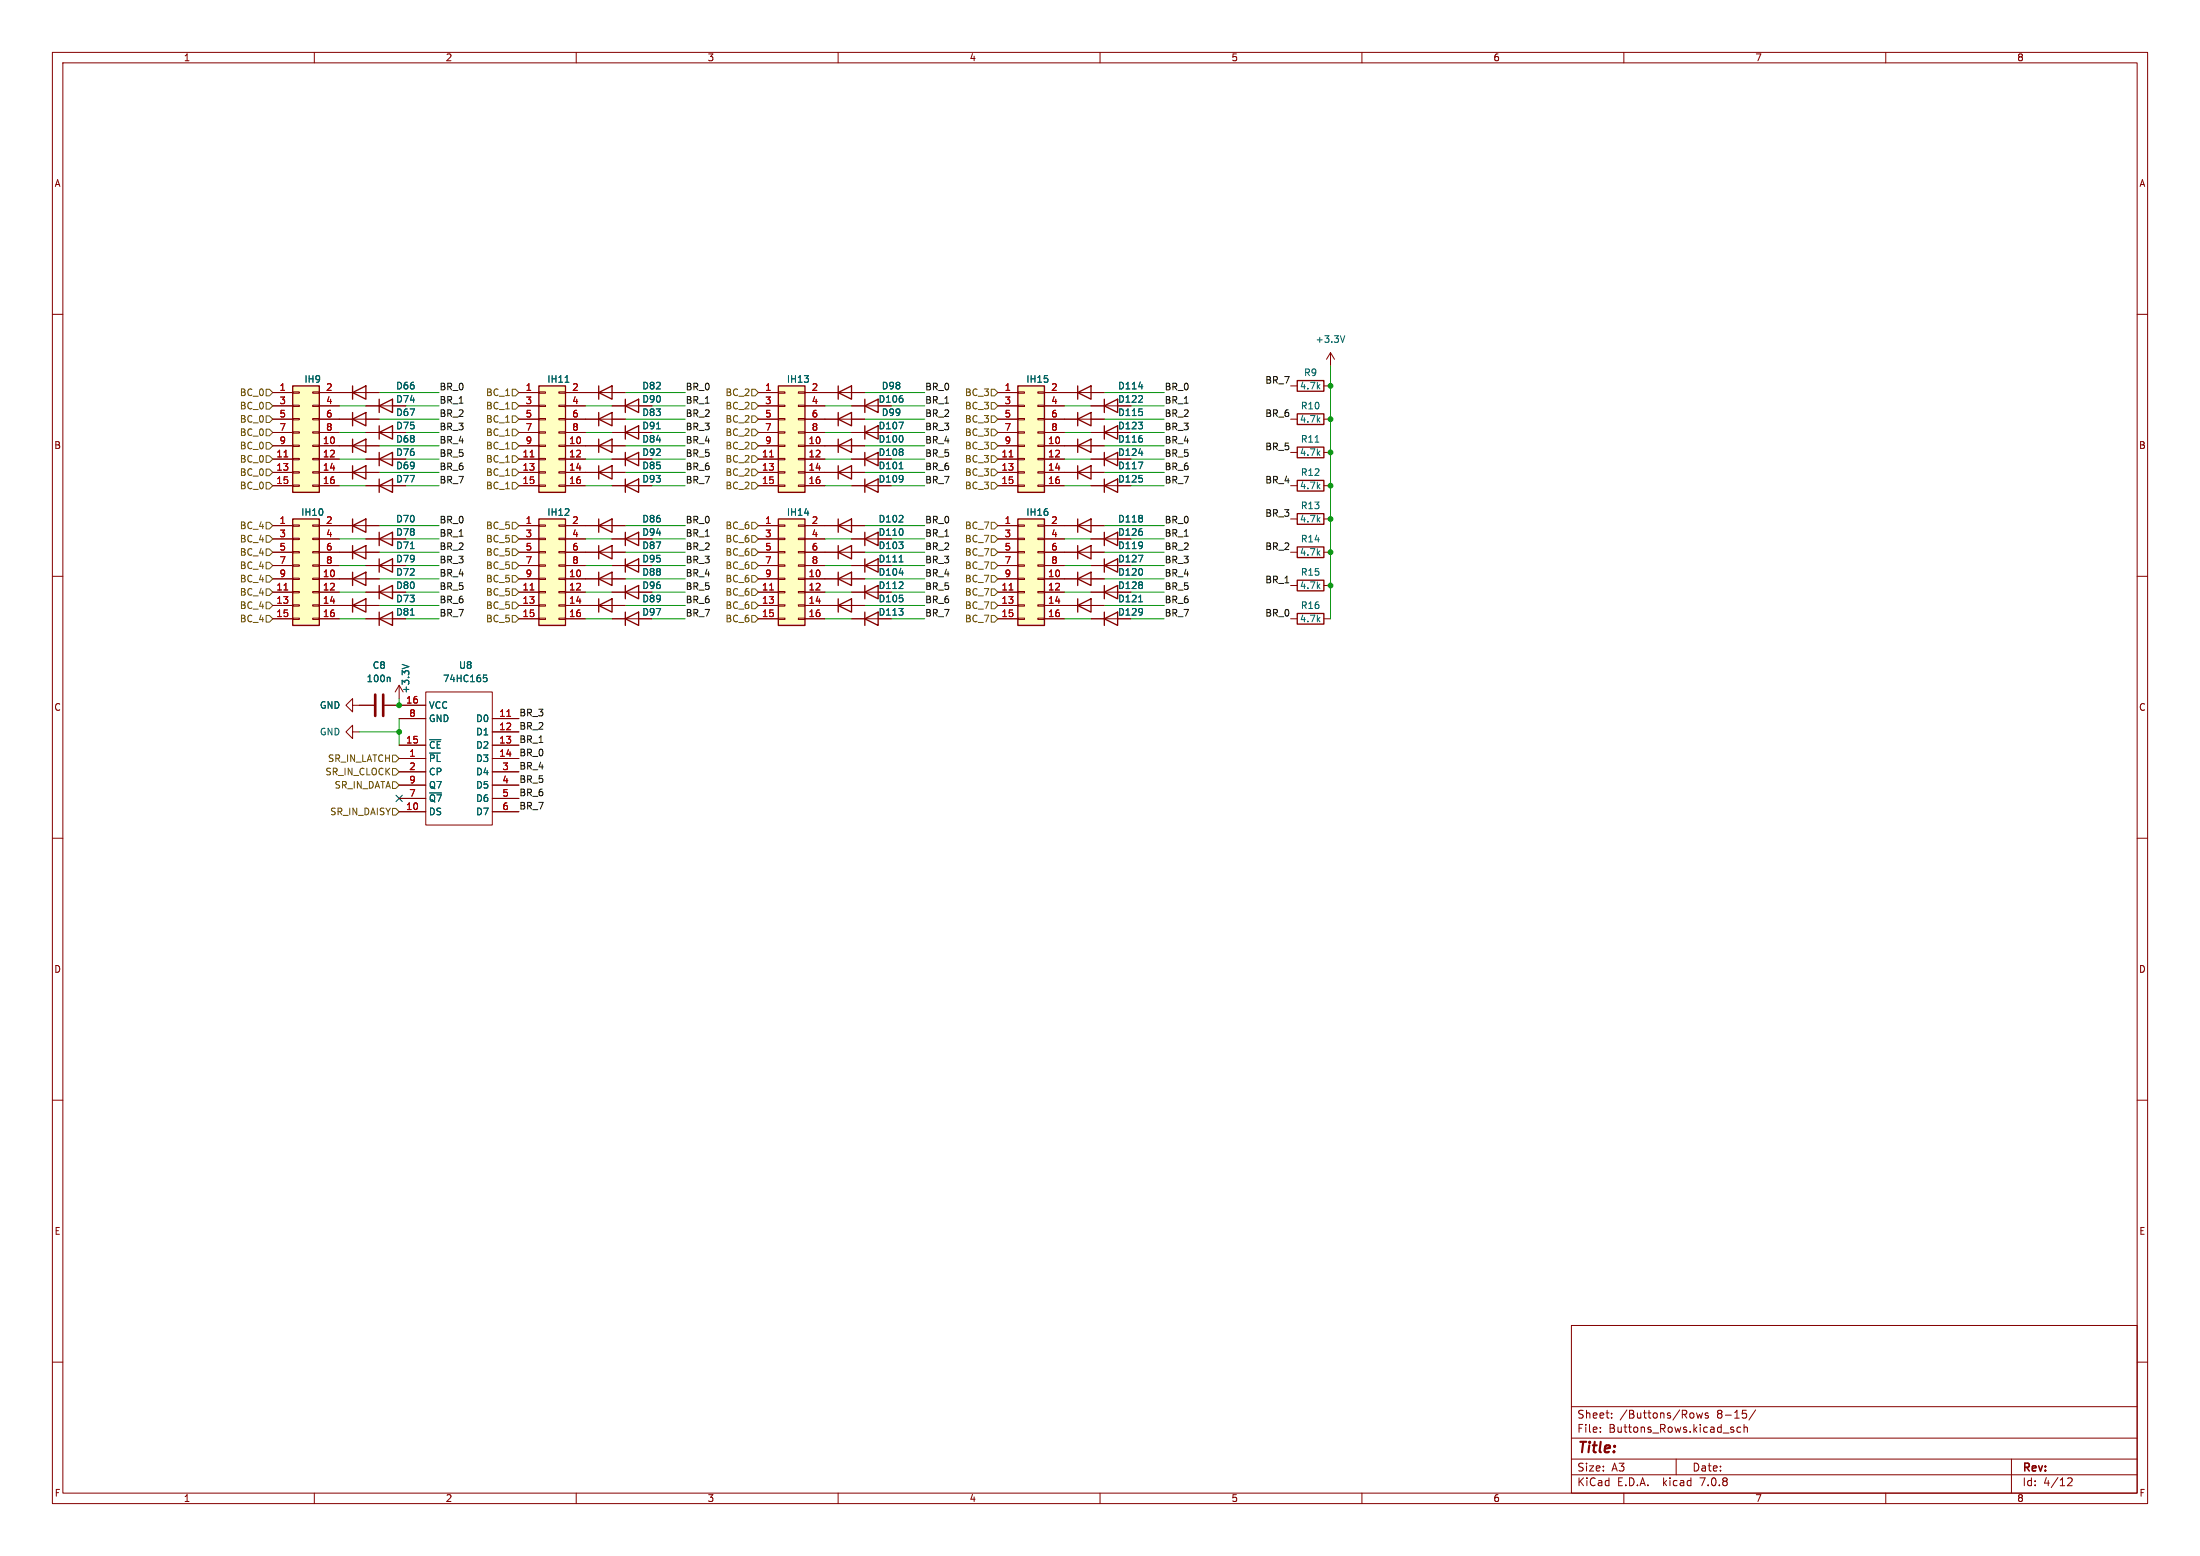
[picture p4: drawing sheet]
<svg xmlns="http://www.w3.org/2000/svg" width="420mm" height="297mm" viewBox="0 0 420 297" stroke-linecap="round" stroke-linejoin="round" font-family="sans-serif">
<g fill="none" stroke="#840000" stroke-width=".19">
<path d="M10 10h400v277h-400zM12 12h396v273h-396zM60 10v2M110 10v2M160 10v2M210 10v2M260 10v2M310 10v2M360 10v2M10 60h2M408 60h2M52.1 77.5h3.8"/>
<path d="M52.1 74.9h3.8M55.9 79.9h1.2v.2h-1.2zM55.9 77.3h1.2v.3h-1.2zM55.9 74.8h1.2v.3h-1.2zM59.7 79.9h1.3v.2h-1.3zM59.7 77.3h1.3v.3h-1.3zM59.7 74.8h1.3v.3h-1.3zM61 77.5h3.8M61 74.9h11.4M69.8 77.5h7.7M99.1 77.5h3.8M99.1 74.9h3.8"/>
<path d="M102.9 79.9h1.2v.2h-1.2zM102.9 77.3h1.2v.3h-1.2zM102.9 74.8h1.2v.3h-1.2zM106.7 79.9h1.2v.2h-1.2zM106.7 77.3h1.2v.3h-1.2zM106.7 74.8h1.2v.3h-1.2zM107.9 77.5h3.9M107.9 74.9h11.5M116.8 77.5h7.7M144.8 77.5h3.8M144.8 74.9h3.8M148.6 79.9h1.3v.2h-1.3z"/>
<path d="M148.6 77.3h1.3v.3h-1.3zM148.6 74.8h1.3v.3h-1.3zM152.4 79.9h1.3v.2h-1.3zM152.4 77.3h1.3v.3h-1.3zM152.4 74.8h1.3v.3h-1.3zM153.7 77.5h3.8M153.7 74.9h11.4M162.6 77.5h5M190.5 77.5h3.8M190.5 74.9h3.8M194.3 79.9h1.3v.2h-1.3zM194.3 77.3h1.3v.3h-1.3z"/>
<path d="M194.3 74.8h1.3v.3h-1.3zM198.1 79.9h1.3v.2h-1.3zM198.1 77.3h1.3v.3h-1.3zM198.1 74.8h1.3v.3h-1.3zM199.4 77.5h3.8M199.4 74.9h11.4M208.3 77.5h5.1M246.4 73.7h1.2M252.7 73.7h1.3M254 67.3l-.8 1.3M254 67.3v2.6M254 67.3l.8 1.3"/>
<path d="M52.1 85.1h3.8M52.1 90.2h3.8M52.1 87.6h3.8M52.1 82.6h3.8M52.1 80h3.8M52.1 92.7h3.8M55.9 92.6h1.2v.2h-1.2zM55.9 90h1.2v.3h-1.2zM55.9 87.5h1.2v.3h-1.2zM55.9 85h1.2v.2h-1.2zM55.9 82.4h1.2v.3h-1.2zM59.7 92.6h1.3v.2h-1.3z"/>
<path d="M59.7 90h1.3v.3h-1.3zM59.7 87.5h1.3v.3h-1.3zM59.7 85h1.3v.2h-1.3zM59.7 82.4h1.3v.3h-1.3zM61 85.1h11.4M61 90.2h11.4M61 87.6h3.8M61 82.6h3.8M61 80h11.4M61 92.7h3.8M69.8 87.6h7.7M69.8 82.6h7.7"/>
<path d="M69.8 92.7h7.7M99.1 85.1h3.8M99.1 90.2h3.8M99.1 87.6h3.8M99.1 82.6h3.8M99.1 80h3.8M99.1 92.7h3.8M102.9 92.6h1.2v.2h-1.2zM102.9 90h1.2v.3h-1.2zM102.9 87.5h1.2v.3h-1.2zM102.9 85h1.2v.2h-1.2zM102.9 82.4h1.2v.3h-1.2z"/>
<path d="M106.7 92.6h1.2v.2h-1.2zM106.7 90h1.2v.3h-1.2zM106.7 87.5h1.2v.3h-1.2zM106.7 85h1.2v.2h-1.2zM106.7 82.4h1.2v.3h-1.2zM107.9 85.1h11.5M107.9 90.2h11.5M107.9 87.6h3.9M107.9 82.6h3.9M107.9 80h11.5M107.9 92.7h3.9M116.8 87.6h7.7"/>
<path d="M116.8 82.6h7.7M116.8 92.7h7.7M144.8 85.1h3.8M144.8 90.2h3.8M144.8 87.6h3.8M144.8 82.6h3.8M144.8 80h3.8M144.8 92.7h3.8M148.6 92.6h1.3v.2h-1.3zM148.6 90h1.3v.3h-1.3zM148.6 87.5h1.3v.3h-1.3zM148.6 85h1.3v.2h-1.3z"/>
<path d="M148.6 82.4h1.3v.3h-1.3zM152.4 92.6h1.3v.2h-1.3zM152.4 90h1.3v.3h-1.3zM152.4 87.5h1.3v.3h-1.3zM152.4 85h1.3v.2h-1.3zM152.4 82.4h1.3v.3h-1.3zM153.7 85.1h11.4M153.7 90.2h11.4M153.7 87.6h3.8M153.7 82.6h3.8M153.7 80h11.4M153.7 92.7h3.8"/>
<path d="M162.6 87.6h5M162.6 82.6h5M162.6 92.7h5M190.5 85.1h3.8M190.5 90.2h3.8M190.5 87.6h3.8M190.5 82.6h3.8M190.5 80h3.8M190.5 92.7h3.8M194.3 92.6h1.3v.2h-1.3zM194.3 90h1.3v.3h-1.3zM194.3 87.5h1.3v.3h-1.3z"/>
<path d="M194.3 85h1.3v.2h-1.3zM194.3 82.4h1.3v.3h-1.3zM198.1 92.6h1.3v.2h-1.3zM198.1 90h1.3v.3h-1.3zM198.1 87.5h1.3v.3h-1.3zM198.1 85h1.3v.2h-1.3zM198.1 82.4h1.3v.3h-1.3zM199.4 85.1h11.4M199.4 90.2h11.4M199.4 87.6h3.8M199.4 82.6h3.8M199.4 80h11.4"/>
<path d="M199.4 92.7h3.8M208.3 87.6h5.1M208.3 82.6h5.1M208.3 92.7h5.1M246.4 80h1.2M246.4 92.7h1.2M246.4 99.1h1.2M246.4 86.4h1.2M252.7 80h1.3M252.7 92.7h1.3M252.7 99.1h1.3M252.7 86.4h1.3"/>
<path d="M10 110h2M52.1 115.6h3.8M52.1 118.1h3.8M52.1 100.3h3.8M52.1 110.5h3.8M52.1 113h3.8M52.1 102.9h3.8M52.1 105.4h3.8M52.1 108h3.8M55.9 118h1.2v.2h-1.2zM55.9 115.4h1.2v.3h-1.2zM55.9 112.9h1.2v.3h-1.2z"/>
<path d="M55.9 110.4h1.2v.2h-1.2zM55.9 107.8h1.2v.3h-1.2zM55.9 105.3h1.2v.2h-1.2zM55.9 102.7h1.2v.3h-1.2zM55.9 100.2h1.2v.3h-1.2zM59.7 118h1.3v.2h-1.3zM59.7 115.4h1.3v.3h-1.3zM59.7 112.9h1.3v.3h-1.3zM59.7 110.4h1.3v.2h-1.3zM59.7 107.8h1.3v.3h-1.3zM59.7 105.3h1.3v.2h-1.3zM59.7 102.7h1.3v.3h-1.3z"/>
<path d="M59.7 100.2h1.3v.3h-1.3zM61 115.6h11.4M61 118.1h3.8M61 100.3h11.4M61 110.5h11.4M61 113h3.8M61 102.9h3.8M61 105.4h11.4M61 108h3.8M69.8 118.1h7.7M69.8 113h7.7M69.8 102.9h7.7"/>
<path d="M69.8 108h7.7M99.1 115.6h3.8M99.1 118.1h3.8M99.1 100.3h3.8M99.1 110.5h3.8M99.1 113h3.8M99.1 102.9h3.8M99.1 105.4h3.8M99.1 108h3.8M102.9 118h1.2v.2h-1.2zM102.9 115.4h1.2v.3h-1.2zM102.9 112.9h1.2v.3h-1.2z"/>
<path d="M102.9 110.4h1.2v.2h-1.2zM102.9 107.8h1.2v.3h-1.2zM102.9 105.3h1.2v.2h-1.2zM102.9 102.7h1.2v.3h-1.2zM102.9 100.2h1.2v.3h-1.2zM106.7 118h1.2v.2h-1.2zM106.7 115.4h1.2v.3h-1.2zM106.7 112.9h1.2v.3h-1.2zM106.7 110.4h1.2v.2h-1.2zM106.7 107.8h1.2v.3h-1.2zM106.7 105.3h1.2v.2h-1.2zM106.7 102.7h1.2v.3h-1.2z"/>
<path d="M106.7 100.2h1.2v.3h-1.2zM107.9 115.6h11.5M107.9 118.1h3.9M107.9 100.3h11.5M107.9 110.5h11.5M107.9 113h3.9M107.9 102.9h3.9M107.9 105.4h11.5M107.9 108h3.9M116.8 118.1h7.7M116.8 113h7.7M116.8 102.9h7.7"/>
<path d="M116.8 108h7.7M144.8 115.6h3.8M144.8 118.1h3.8M144.8 100.3h3.8M144.8 110.5h3.8M144.8 113h3.8M144.8 102.9h3.8M144.8 105.4h3.8M144.8 108h3.8M148.6 118h1.3v.2h-1.3zM148.6 115.4h1.3v.3h-1.3zM148.6 112.9h1.3v.3h-1.3z"/>
<path d="M148.6 110.4h1.3v.2h-1.3zM148.6 107.8h1.3v.3h-1.3zM148.6 105.3h1.3v.2h-1.3zM148.6 102.7h1.3v.3h-1.3zM148.6 100.2h1.3v.3h-1.3zM152.4 118h1.3v.2h-1.3zM152.4 115.4h1.3v.3h-1.3zM152.4 112.9h1.3v.3h-1.3zM152.4 110.4h1.3v.2h-1.3zM152.4 107.8h1.3v.3h-1.3zM152.4 105.3h1.3v.2h-1.3zM152.4 102.7h1.3v.3h-1.3z"/>
<path d="M152.4 100.2h1.3v.3h-1.3zM153.7 115.6h11.4M153.7 118.1h3.8M153.7 100.3h11.4M153.7 110.5h11.4M153.7 113h3.8M153.7 102.9h3.8M153.7 105.4h11.4M153.7 108h3.8M162.6 118.1h5M162.6 113h5M162.6 102.9h5"/>
<path d="M162.6 108h5M190.5 115.6h3.8M190.5 118.1h3.8M190.5 100.3h3.8M190.5 110.5h3.8M190.5 113h3.8M190.5 102.9h3.8M190.5 105.4h3.8M190.5 108h3.8M194.3 118h1.3v.2h-1.3zM194.3 115.4h1.3v.3h-1.3zM194.3 112.9h1.3v.3h-1.3z"/>
<path d="M194.3 110.4h1.3v.2h-1.3zM194.3 107.8h1.3v.3h-1.3zM194.3 105.3h1.3v.2h-1.3zM194.3 102.7h1.3v.3h-1.3zM194.3 100.2h1.3v.3h-1.3zM198.1 118h1.3v.2h-1.3zM198.1 115.4h1.3v.3h-1.3zM198.1 112.9h1.3v.3h-1.3zM198.1 110.4h1.3v.2h-1.3zM198.1 107.8h1.3v.3h-1.3zM198.1 105.3h1.3v.2h-1.3zM198.1 102.7h1.3v.3h-1.3z"/>
<path d="M198.1 100.2h1.3v.3h-1.3zM199.4 115.6h11.4M199.4 118.1h3.8M199.4 100.3h11.4M199.4 110.5h11.4M199.4 113h3.8M199.4 102.9h3.8M199.4 105.4h11.4M199.4 108h3.8M208.3 118.1h5.1M208.3 113h5.1M208.3 102.9h5.1"/>
<path d="M208.3 108h5.1M246.4 118.1h1.2M246.4 105.4h1.2M246.4 111.8h1.2M252.7 118.1h1.3M252.7 105.4h1.3M252.7 111.8h1.3M408 110h2M67.3 134.6v-1.2l-1.3 1.2 1.3 1.3v-1.3h4.1M67.3 139.7v-1.3l-1.3 1.3 1.3 1.3v-1.3h1.3M73.4 134.6h7.9M76.2 137.2h5.1"/>
<path d="M76.2 130.8l-.8 1.3M76.2 130.8v2.6M76.2 130.8l.8 1.3M81.3 132.1h12.7v25.4h-12.7zM94 137.2h5.1M94 139.7h5.1M10 160h2M76.2 144.8h5.1M76.2 154.9h5.1M76.2 142.2h5.1M76.2 147.3h5.1M76.2 149.9h5.1"/>
<path d="M76.2 152.4h5.1M94 144.8h5.1M94 154.9h5.1M94 142.2h5.1M94 147.3h5.1M94 149.9h5.1M94 152.4h5.1M408 160h2M10 210h2M408 210h2M10 260h2M300 253h108v32h-108z"/>
<path d="M408 260h2M300 278.5h108M300 274.5h108M300 268.5h108M305.5 273.2v.2M305.5 272.5v.1M307.7 270.5v.2M307.7 269.8v.1M320 278.5v3M323.3 269.8v.7M323.9 269.7l.3 1 .2-.7 .3 .7 .3-1M326.1 269.8l-.4-.1-.2 .2 .1 .2 .5 .2v.3h-.6"/>
<path d="M330.9 273v.3M332.3 272.5l-.4-.1-.3 .3 .1 .6h.6M332.7 269.2h.7M332.9 272.5l.3-.1 .3 .1 .1 .9M332.9 271.9v1.5M333.3 269.8l.1 .2-.1 .6M335.2 269.1l-1.3 1.9M384 278.5v6.5M60 285v2M110 285v2M160 285v2M210 285v2"/>
<path d="M260 285v2M300 281.5h108M310 285v2M360 285v2M394.7 282.2l.6-.1 .2 .1 .1 .3-.9 1.1h.9"/>
</g>
<g fill="none" stroke="#840000" stroke-width=".25">
<path d="M55.9 73.7h5.1v20.3h-5.1zM67.3 74.9l2.5-1.2v2.5zM67.3 73.7v2.5M67.3 78.7v2.6M72.4 77.5l2.5-1.3v2.5zM72.4 76.2v2.5M102.9 73.7h5v20.3h-5zM114.3 74.9l2.5-1.2v2.5zM114.3 73.7v2.5M114.3 78.7v2.6M119.4 77.5l2.5-1.3v2.5zM119.4 76.2v2.5"/>
<path d="M148.6 73.7h5.1v20.3h-5.1zM160 74.9l2.6-1.2v2.5zM160 73.7v2.5M160 78.7v2.6M165.1 77.5l2.5-1.3v2.5zM165.1 76.2v2.5M194.3 73.7h5.1v20.3h-5.1zM205.7 74.9l2.6-1.2v2.5zM205.7 73.7v2.5M205.7 78.7v2.6M210.8 77.5l2.6-1.3v2.5zM210.8 76.2v2.5"/>
<path d="M247.6 79h5.1v2h-5.1zM247.6 72.6h5.1v2.1h-5.1zM55.9 99.1h5.1v20.3h-5.1zM67.3 90.2l2.5-1.3v2.5zM67.3 85.1l2.5-1.3v2.6zM67.3 80l2.5-1.3v2.6zM67.3 83.8v2.6M67.3 88.9v2.5M67.3 99.1v2.5M72.4 82.6l2.5-1.3v2.5zM72.4 87.6l2.5-1.2v2.5zM72.4 92.7l2.5-1.3v2.6z"/>
<path d="M72.4 81.3v2.5M72.4 86.4v2.5M72.4 91.4v2.6M102.9 99.1h5v20.3h-5zM114.3 85.1l2.5-1.3v2.6zM114.3 90.2l2.5-1.3v2.5zM114.3 80l2.5-1.3v2.6zM114.3 83.8v2.6M114.3 88.9v2.5M114.3 99.1v2.5M119.4 87.6l2.5-1.2v2.5zM119.4 92.7l2.5-1.3v2.6z"/>
<path d="M119.4 82.6l2.5-1.3v2.5zM119.4 81.3v2.5M119.4 86.4v2.5M119.4 91.4v2.6M148.6 99.1h5.1v20.3h-5.1zM160 90.2l2.6-1.3v2.5zM160 80l2.6-1.3v2.6zM160 85.1l2.6-1.3v2.6zM160 83.8v2.6M160 88.9v2.5M160 99.1v2.5M165.1 87.6l2.5-1.2v2.5z"/>
<path d="M165.1 82.6l2.5-1.3v2.5zM165.1 92.7l2.5-1.3v2.6zM165.1 81.3v2.5M165.1 86.4v2.5M165.1 91.4v2.6M194.3 99.1h5.1v20.3h-5.1zM205.7 90.2l2.6-1.3v2.5zM205.7 85.1l2.6-1.3v2.6zM205.7 80l2.6-1.3v2.6zM205.7 83.8v2.6M205.7 88.9v2.5M205.7 99.1v2.5"/>
<path d="M210.8 87.6l2.6-1.2v2.5zM210.8 92.7l2.6-1.3v2.6zM210.8 82.6l2.6-1.3v2.5zM210.8 81.3v2.5M210.8 86.4v2.5M210.8 91.4v2.6M247.6 91.7h5.1v2h-5.1zM247.6 98h5.1v2.1h-5.1zM247.6 85.3h5.1v2.1h-5.1zM67.3 115.6l2.5-1.3v2.5zM67.3 100.3l2.5-1.2v2.5zM67.3 105.4l2.5-1.3v2.6z"/>
<path d="M67.3 110.5l2.5-1.3v2.6zM67.3 104.1v2.6M67.3 109.2v2.6M67.3 114.3v2.5M72.4 118.1l2.5-1.3v2.6zM72.4 113l2.5-1.2v2.5zM72.4 102.9l2.5-1.3v2.5zM72.4 108l2.5-1.3v2.5zM72.4 101.6v2.5M72.4 106.7v2.5M72.4 111.8v2.5M72.4 116.8v2.6"/>
<path d="M114.3 115.6l2.5-1.3v2.5zM114.3 100.3l2.5-1.2v2.5zM114.3 105.4l2.5-1.3v2.6zM114.3 110.5l2.5-1.3v2.6zM114.3 104.1v2.6M114.3 109.2v2.6M114.3 114.3v2.5M119.4 118.1l2.5-1.3v2.6zM119.4 113l2.5-1.2v2.5zM119.4 102.9l2.5-1.3v2.5zM119.4 108l2.5-1.3v2.5zM119.4 101.6v2.5"/>
<path d="M119.4 106.7v2.5M119.4 111.8v2.5M119.4 116.8v2.6M160 105.4l2.6-1.3v2.6zM160 100.3l2.6-1.2v2.5zM160 115.6l2.6-1.3v2.5zM160 110.5l2.6-1.3v2.6zM160 104.1v2.6M160 109.2v2.6M160 114.3v2.5M165.1 113l2.5-1.2v2.5zM165.1 108l2.5-1.3v2.5z"/>
<path d="M165.1 102.9l2.5-1.3v2.5zM165.1 118.1l2.5-1.3v2.6zM165.1 101.6v2.5M165.1 106.7v2.5M165.1 111.8v2.5M165.1 116.8v2.6M205.7 100.3l2.6-1.2v2.5zM205.7 105.4l2.6-1.3v2.6zM205.7 110.5l2.6-1.3v2.6zM205.7 115.6l2.6-1.3v2.5zM205.7 104.1v2.6M205.7 109.2v2.6"/>
<path d="M205.7 114.3v2.5M210.8 118.1l2.6-1.3v2.6zM210.8 108l2.6-1.3v2.5zM210.8 113l2.6-1.2v2.5zM210.8 102.9l2.6-1.3v2.5zM210.8 101.6v2.5M210.8 106.7v2.5M210.8 111.8v2.5M210.8 116.8v2.6M247.6 110.7h5.1v2.1h-5.1zM247.6 117.1h5.1v2h-5.1zM247.6 104.4h5.1v2h-5.1z"/>
</g>
<g fill="none" stroke="#006464" stroke-width=".19">
<path d="M107.9 73h.7M217.4 73.8h.8M256.7 64.1l-.4 1.2M125.3 81.9h.8M171.6 80.6h.8l-.5 1.3M171.7 89.5h.7M217.3 88.2h.9l-.6 1.3M217.4 86.5h.8M251.1 84.4h.7M78.3 117.4h.8M78.3 104.7h.8M171.7 107.3h.7"/>
<path d="M171.7 109.4h.7M217.3 106h.9l-.6 1.3M217.4 114.9h.7M74.3 129.3l.2 .2v.6M76.8 126.8l1.2 .4M92.3 128.8h.6M92.4 129.3h.3l.3 .3-.1 .5h-.5"/>
</g>
<g fill="#ffffc2" stroke="#ffffc2" stroke-width=".19">
<path d="M102.9 73.7h5v20.3h-5z"/>
<path d="M102.9 99.1h5v20.3h-5z"/>
<path d="M148.6 73.7h5.1v20.3h-5.1z"/>
<path d="M148.6 99.1h5.1v20.3h-5.1z"/>
<path d="M194.3 73.7h5.1v20.3h-5.1z"/>
<path d="M194.3 99.1h5.1v20.3h-5.1z"/>
<path d="M55.9 99.1h5.1v20.3h-5.1z"/>
<path d="M55.9 73.7h5.1v20.3h-5.1z"/>
</g>
<path d="M54.2 87.2h.7M101.2 87.2h.7M146.9 87.2h.8M192.6 87.2h.8M54.2 112.6h.7M101.2 112.6h.7M146.9 112.6h.8M192.6 112.6h.8M96.8 136.7h.7" fill="none" stroke="#a90000" stroke-width=".19"/>
<path d="M71.6 132.6v4.1M73.2 132.6v4.1" fill="none" stroke="#840000" stroke-width=".51"/>
<g fill="none" stroke="#725600" stroke-width=".19">
<path d="M50.8 79.4h.6l.7 .6-.7 .6h-.6zM50.8 76.8h.6l.7 .7-.7 .6h-.6zM50.8 74.3h.6l.7 .6-.7 .7h-.6zM97.8 79.4h.6l.7 .6-.7 .6h-.6zM97.8 76.8h.6l.7 .7-.7 .6h-.6zM97.8 74.3h.6l.7 .6-.7 .7h-.6zM143.5 79.4h.6l.7 .6-.7 .6h-.6zM143.5 76.8h.6l.7 .7-.7 .6h-.6zM143.5 74.3h.6l.7 .6-.7 .7h-.6zM189.2 74.3h.7l.6 .6-.6 .7h-.7zM189.2 76.8h.7l.6 .7-.6 .6h-.7zM189.2 79.4h.7l.6 .6-.6 .6h-.7z"/>
<path d="M50.8 81.9h.6l.7 .7-.7 .6h-.6zM50.8 99.7h.6l.7 .6-.7 .7h-.6zM50.8 87h.6l.7 .6-.7 .7h-.6zM50.8 92.1h.6l.7 .6-.7 .6h-.6zM50.8 89.5h.6l.7 .7-.7 .6h-.6zM50.8 84.5h.6l.7 .6-.7 .6h-.6zM97.8 81.9h.6l.7 .7-.7 .6h-.6zM97.8 84.5h.6l.7 .6-.7 .6h-.6zM97.8 87h.6l.7 .6-.7 .7h-.6zM97.8 92.1h.6l.7 .6-.7 .6h-.6zM97.8 89.5h.6l.7 .7-.7 .6h-.6zM97.8 99.7h.6l.7 .6-.7 .7h-.6z"/>
<path d="M143.5 84.5h.6l.7 .6-.7 .6h-.6zM143.5 81.9h.6l.7 .7-.7 .6h-.6zM143.5 89.5h.6l.7 .7-.7 .6h-.6zM143.5 87h.6l.7 .6-.7 .7h-.6zM143.5 92.1h.6l.7 .6-.7 .6h-.6zM143.5 99.7h.6l.7 .6-.7 .7h-.6zM189.2 99.7h.7l.6 .6-.6 .7h-.7zM189.2 92.1h.7l.6 .6-.6 .6h-.7zM189.2 87h.7l.6 .6-.6 .7h-.7zM189.2 89.5h.7l.6 .7-.6 .6h-.7zM189.2 84.5h.7l.6 .6-.6 .6h-.7zM189.2 81.9h.7l.6 .7-.6 .6h-.7z"/>
<path d="M50.8 112.4h.6l.7 .6-.7 .7h-.6zM50.8 109.9h.6l.7 .6-.7 .6h-.6zM50.8 114.9h.6l.7 .7-.7 .6h-.6zM50.8 117.5h.6l.7 .6-.7 .6h-.6zM50.8 102.2h.6l.7 .7-.7 .6h-.6zM50.8 104.8h.6l.7 .6-.7 .6h-.6zM50.8 107.3h.6l.7 .7-.7 .6h-.6zM97.8 104.8h.6l.7 .6-.7 .6h-.6zM97.8 102.2h.6l.7 .7-.7 .6h-.6zM97.8 109.9h.6l.7 .6-.7 .6h-.6zM97.8 117.5h.6l.7 .6-.7 .6h-.6zM97.8 107.3h.6l.7 .7-.7 .6h-.6z"/>
<path d="M97.8 112.4h.6l.7 .6-.7 .7h-.6zM97.8 114.9h.6l.7 .7-.7 .6h-.6zM143.5 104.8h.6l.7 .6-.7 .6h-.6zM143.5 107.3h.6l.7 .7-.7 .6h-.6zM143.5 117.5h.6l.7 .6-.7 .6h-.6zM143.5 114.9h.6l.7 .7-.7 .6h-.6zM143.5 102.2h.6l.7 .7-.7 .6h-.6zM143.5 112.4h.6l.7 .6-.7 .7h-.6zM143.5 109.9h.6l.7 .6-.7 .6h-.6zM189.2 107.3h.7l.6 .7-.6 .6h-.7zM189.2 102.2h.7l.6 .7-.6 .6h-.7zM189.2 104.8h.7l.6 .6-.6 .6h-.7z"/>
<path d="M189.2 109.9h.7l.6 .6-.6 .6h-.7zM189.2 114.9h.7l.6 .7-.6 .6h-.7zM189.2 112.4h.7l.6 .6-.6 .7h-.7zM189.2 117.5h.7l.6 .6-.6 .6h-.7zM74.9 154.3h.7l.6 .6-.6 .7h-.7zM74.9 144.1h.7l.6 .7-.6 .6h-.7zM74.9 149.2h.7l.6 .7-.6 .6h-.7zM74.9 146.7h.7l.6 .6-.6 .7h-.7z"/>
</g>
<g fill="none" stroke="#009600" stroke-width=".19">
<path d="M64.8 77.5h5M72.4 74.9h11.4M77.5 77.5h6.3M111.8 77.5h5M119.4 74.9h11.4M124.5 77.5h6.3M157.5 77.5h5.1M165.1 74.9h11.4M170.2 77.5h6.3M203.2 77.5h5.1M210.8 74.9h11.4M215.9 77.5h6.3"/>
<path d="M254 69.9v48.2M64.8 92.7h5M64.8 87.6h5M64.8 82.6h5M72.4 90.2h11.4M72.4 85.1h11.4M72.4 80h11.4M77.5 92.7h6.3M77.5 87.6h6.3M77.5 82.6h6.3M111.8 92.7h5M111.8 87.6h5"/>
<path d="M111.8 82.6h5M119.4 90.2h11.4M119.4 85.1h11.4M119.4 80h11.4M124.5 92.7h6.3M124.5 87.6h6.3M124.5 82.6h6.3M157.5 92.7h5.1M157.5 87.6h5.1M157.5 82.6h5.1M165.1 90.2h11.4M165.1 85.1h11.4"/>
<path d="M165.1 80h11.4M170.2 92.7h6.3M170.2 87.6h6.3M170.2 82.6h6.3M203.2 92.7h5.1M203.2 87.6h5.1M203.2 82.6h5.1M210.8 90.2h11.4M210.8 85.1h11.4M210.8 80h11.4M215.9 92.7h6.3M215.9 87.6h6.3"/>
<path d="M215.9 82.6h6.3M64.8 113h5M64.8 118.1h5M64.8 102.9h5M64.8 108h5M72.4 110.5h11.4M72.4 115.6h11.4M72.4 100.3h11.4M72.4 105.4h11.4M77.5 113h6.3M77.5 118.1h6.3M77.5 102.9h6.3"/>
<path d="M77.5 108h6.3M111.8 113h5M111.8 118.1h5M111.8 102.9h5M111.8 108h5M119.4 110.5h11.4M119.4 115.6h11.4M119.4 100.3h11.4M119.4 105.4h11.4M124.5 113h6.3M124.5 118.1h6.3M124.5 102.9h6.3"/>
<path d="M124.5 108h6.3M157.5 113h5.1M157.5 118.1h5.1M157.5 102.9h5.1M157.5 108h5.1M165.1 110.5h11.4M165.1 115.6h11.4M165.1 100.3h11.4M165.1 105.4h11.4M170.2 113h6.3M170.2 118.1h6.3M170.2 102.9h6.3"/>
<path d="M170.2 108h6.3M203.2 113h5.1M203.2 118.1h5.1M203.2 102.9h5.1M203.2 108h5.1M210.8 110.5h11.4M210.8 115.6h11.4M210.8 100.3h11.4M210.8 105.4h11.4M215.9 113h6.3M215.9 118.1h6.3M215.9 102.9h6.3"/>
<path d="M215.9 108h6.3M68.6 139.7h7.6M76.2 133.4v1.2M76.2 137.2v5"/>
</g>
<path d="M75.6 151.8l1.2 1.2M76.8 151.8l-1.2 1.2" fill="none" stroke="#000084" stroke-width=".19"/>
<g fill="#009600" stroke="#009600" stroke-width=".19">
<circle cx="254" cy="99.1" r=".46"/>
<circle cx="254" cy="92.7" r=".46"/>
<circle cx="254" cy="80" r=".46"/>
<circle cx="254" cy="73.7" r=".46"/>
<circle cx="254" cy="105.4" r=".46"/>
<circle cx="254" cy="86.4" r=".46"/>
<circle cx="254" cy="111.8" r=".46"/>
<circle cx="76.2" cy="139.7" r=".46"/>
<circle cx="76.2" cy="134.6" r=".46"/>
</g>
<text font-size="2.8" fill="#840000" x="301" y="277.9">Title:</text>
<g font-size="2.1" fill="#840000">
<text x="301" y="273.7">File:</text>
<text x="301" y="271">Sheet:</text>
<text x="307.1" y="273.7">Buttons_Rows.kicad_sch</text>
<text x="309.2" y="271">/Buttons/Rows</text>
<text x="327.8" y="271">8-15/</text>
<text x="301" y="281.1">Size:</text>
<text x="307.6" y="281.1">A3</text>
<text x="323" y="281.1">Date:</text>
<text x="386" y="281.3">Rev:</text>
<text x="301" y="283.9">KiCad</text>
<text x="308.7" y="283.9">E.D.A.</text>
<text x="317.6" y="283.9">kicad</text>
<text x="324.8" y="283.9">7.0.8</text>
<text x="386" y="283.9">Id:</text>
<text x="390.1" y="283.9">4/12</text>
</g>
<g font-size="1.8" fill="#840000">
<text x="35" y="11.9">1</text>
<text x="85" y="11.9">2</text>
<text x="135" y="11.9">3</text>
<text x="185" y="11.9">4</text>
<text x="235" y="11.9">5</text>
<text x="285" y="11.9">6</text>
<text x="335" y="11.9">7</text>
<text x="385" y="11.9">8</text>
<text x="10.3" y="35.9">A</text>
<text x="408.3" y="35.9">A</text>
<text x="167.6" y="77.1">D106</text>
<text x="213.3" y="77.1">D122</text>
<text x="167.6" y="82.1">D107</text>
<text x="213.3" y="82.1">D123</text>
<text x="10.3" y="85.9">B</text>
<text x="167.6" y="87.2">D108</text>
<text x="213.3" y="87.2">D124</text>
<text x="408.2" y="85.9">B</text>
<text x="167.6" y="92.3">D109</text>
<text x="213.3" y="92.3">D125</text>
<text x="167.6" y="107.5">D111</text>
<text x="167.6" y="102.5">D110</text>
<text x="213.3" y="107.5">D127</text>
<text x="213.3" y="102.5">D126</text>
<text x="167.6" y="112.6">D112</text>
<text x="213.3" y="112.6">D128</text>
<text x="167.6" y="117.7">D113</text>
<text x="213.3" y="117.7">D129</text>
<text x="10.3" y="135.9">C</text>
<text x="408.2" y="135.9">C</text>
<text x="10.3" y="185.9">D</text>
<text x="408.2" y="185.9">D</text>
<text x="10.3" y="235.9">E</text>
<text x="408.3" y="235.9">E</text>
<text x="10.3" y="285.9">F</text>
<text x="35" y="286.9">1</text>
<text x="85" y="286.9">2</text>
<text x="135" y="286.9">3</text>
<text x="185" y="286.9">4</text>
<text x="235" y="286.9">5</text>
<text x="285" y="286.9">6</text>
<text x="335" y="286.9">7</text>
<text x="385" y="286.9">8</text>
<text x="408.3" y="285.9">F</text>
</g>
<g font-size="1.8" fill="#006464">
<text x="251.1" y="65.6">+3.3V</text>
<text x="248.8" y="72">R9</text>
<text x="58" y="73.3">IH9</text>
<text x="75.5" y="77.1">D74</text>
<text x="75.5" y="74.5">D66</text>
<text x="104.4" y="73.3">IH11</text>
<text x="122.5" y="77.1">D90</text>
<text x="122.5" y="74.5">D82</text>
<text x="150.1" y="73.3">IH13</text>
<text x="168.2" y="74.5">D98</text>
<text x="195.8" y="73.3">IH15</text>
<text x="213.3" y="74.5">D114</text>
<text x="248.1" y="74.5">4.7k</text>
<text x="75.5" y="82.1">D75</text>
<text x="75.5" y="79.6">D67</text>
<text x="122.5" y="79.6">D83</text>
<text x="122.5" y="82.1">D91</text>
<text x="168.2" y="79.6">D99</text>
<text x="213.3" y="79.6">D115</text>
<text x="248.1" y="80.9">4.7k</text>
<text x="248.2" y="78.3">R10</text>
<text x="75.5" y="89.8">D69</text>
<text x="75.5" y="87.2">D76</text>
<text x="75.5" y="84.7">D68</text>
<text x="122.5" y="84.7">D84</text>
<text x="122.5" y="87.2">D92</text>
<text x="122.5" y="89.8">D85</text>
<text x="167.6" y="89.8">D101</text>
<text x="167.6" y="84.7">D100</text>
<text x="213.3" y="89.8">D117</text>
<text x="213.3" y="84.7">D116</text>
<text x="248.1" y="87.2">4.7k</text>
<text x="248.2" y="84.7">R11</text>
<text x="75.5" y="92.3">D77</text>
<text x="122.5" y="92.3">D93</text>
<text x="248.1" y="93.6">4.7k</text>
<text x="248.2" y="91">R12</text>
<text x="57.4" y="98.7">IH10</text>
<text x="75.5" y="99.9">D70</text>
<text x="104.4" y="98.7">IH12</text>
<text x="122.5" y="99.9">D86</text>
<text x="150.1" y="98.7">IH14</text>
<text x="167.6" y="99.9">D102</text>
<text x="195.8" y="98.7">IH16</text>
<text x="213.3" y="99.9">D118</text>
<text x="248.1" y="99.9">4.7k</text>
<text x="248.2" y="97.4">R13</text>
<text x="75.5" y="102.5">D78</text>
<text x="75.5" y="105">D71</text>
<text x="75.5" y="107.5">D79</text>
<text x="122.5" y="102.5">D94</text>
<text x="122.5" y="105">D87</text>
<text x="122.5" y="107.5">D95</text>
<text x="167.6" y="105">D103</text>
<text x="213.3" y="105">D119</text>
<text x="248.1" y="106.3">4.7k</text>
<text x="248.2" y="103.7">R14</text>
<text x="75.5" y="112.6">D80</text>
<text x="75.5" y="110.1">D72</text>
<text x="122.5" y="112.6">D96</text>
<text x="122.5" y="110.1">D88</text>
<text x="167.6" y="110.1">D104</text>
<text x="213.3" y="110.1">D120</text>
<text x="248.1" y="112.6">4.7k</text>
<text x="248.2" y="110.1">R15</text>
<text x="75.5" y="115.2">D73</text>
<text x="75.5" y="117.7">D81</text>
<text x="122.5" y="115.2">D89</text>
<text x="122.5" y="117.7">D97</text>
<text x="167.6" y="115.2">D105</text>
<text x="213.3" y="115.2">D121</text>
<text x="248.1" y="119">4.7k</text>
<text x="248.2" y="116.4">R16</text>
<text x="69.9" y="130.4">100n</text>
<text x="71" y="127.9">C8</text>
<text x="84.5" y="130.4">74HC165</text>
<text x="87.5" y="127.9">U8</text>
<text x="61" y="135.5">GND</text>
<text x="78.3" y="132.5" transform="rotate(-90 78.3 132.5)">+3.3V</text>
<text x="81.8" y="135.5">VCC</text>
<text x="61" y="140.6">GND</text>
<text x="81.8" y="143.1">~{CE}</text>
<text x="81.8" y="138">GND</text>
<text x="90.8" y="138">D0</text>
<text x="90.8" y="140.6">D1</text>
<text x="90.8" y="143.1">D2</text>
<text x="81.8" y="145.6">~{PL}</text>
<text x="81.8" y="148.2">CP</text>
<text x="90.8" y="145.6">D3</text>
<text x="90.8" y="148.2">D4</text>
<text x="81.8" y="155.8">DS</text>
<text x="81.8" y="153.3">~{Q7}</text>
<text x="81.8" y="150.7">Q7</text>
<text x="90.8" y="150.7">D5</text>
<text x="90.8" y="153.3">D6</text>
<text x="90.8" y="155.8">D7</text>
</g>
<g font-size="1.8" fill="#725600">
<text x="45.7" y="75.8">BC_0</text>
<text x="92.7" y="75.8">BC_1</text>
<text x="138.4" y="75.8">BC_2</text>
<text x="184.1" y="75.8">BC_3</text>
<text x="45.7" y="80.9">BC_0</text>
<text x="45.7" y="78.3">BC_0</text>
<text x="45.7" y="83.4">BC_0</text>
<text x="92.7" y="80.9">BC_1</text>
<text x="92.7" y="83.4">BC_1</text>
<text x="92.7" y="78.3">BC_1</text>
<text x="138.4" y="80.9">BC_2</text>
<text x="138.4" y="83.4">BC_2</text>
<text x="138.4" y="78.3">BC_2</text>
<text x="184.1" y="78.3">BC_3</text>
<text x="184.1" y="80.9">BC_3</text>
<text x="184.1" y="83.4">BC_3</text>
<text x="45.7" y="88.5">BC_0</text>
<text x="45.7" y="86">BC_0</text>
<text x="92.7" y="86">BC_1</text>
<text x="92.7" y="88.5">BC_1</text>
<text x="138.4" y="86">BC_2</text>
<text x="138.4" y="88.5">BC_2</text>
<text x="184.1" y="88.5">BC_3</text>
<text x="184.1" y="86">BC_3</text>
<text x="45.7" y="93.6">BC_0</text>
<text x="45.7" y="91">BC_0</text>
<text x="92.7" y="93.6">BC_1</text>
<text x="92.7" y="91">BC_1</text>
<text x="138.4" y="91">BC_2</text>
<text x="138.4" y="93.6">BC_2</text>
<text x="184.1" y="93.6">BC_3</text>
<text x="184.1" y="91">BC_3</text>
<text x="45.7" y="101.2">BC_4</text>
<text x="92.7" y="101.2">BC_5</text>
<text x="138.4" y="101.2">BC_6</text>
<text x="184.1" y="101.2">BC_7</text>
<text x="45.7" y="103.7">BC_4</text>
<text x="45.7" y="106.3">BC_4</text>
<text x="92.7" y="106.3">BC_5</text>
<text x="92.7" y="103.7">BC_5</text>
<text x="138.4" y="106.3">BC_6</text>
<text x="138.4" y="103.7">BC_6</text>
<text x="184.1" y="103.7">BC_7</text>
<text x="184.1" y="106.3">BC_7</text>
<text x="45.7" y="113.9">BC_4</text>
<text x="45.7" y="111.4">BC_4</text>
<text x="45.7" y="108.8">BC_4</text>
<text x="92.7" y="111.4">BC_5</text>
<text x="92.7" y="108.8">BC_5</text>
<text x="92.7" y="113.9">BC_5</text>
<text x="138.4" y="108.8">BC_6</text>
<text x="138.4" y="113.9">BC_6</text>
<text x="138.4" y="111.4">BC_6</text>
<text x="184.1" y="108.8">BC_7</text>
<text x="184.1" y="111.4">BC_7</text>
<text x="184.1" y="113.9">BC_7</text>
<text x="45.7" y="116.4">BC_4</text>
<text x="45.7" y="119">BC_4</text>
<text x="92.7" y="119">BC_5</text>
<text x="92.7" y="116.4">BC_5</text>
<text x="138.4" y="119">BC_6</text>
<text x="138.4" y="116.4">BC_6</text>
<text x="184.1" y="116.4">BC_7</text>
<text x="184.1" y="119">BC_7</text>
<text x="62" y="148.2">SR_IN_CLOCK</text>
<text x="62.5" y="145.6">SR_IN_LATCH</text>
<text x="62.9" y="155.8">SR_IN_DAISY</text>
<text x="63.8" y="150.7">SR_IN_DATA</text>
</g>
<g font-size="1.8" fill="#a90000">
<text x="53.3" y="74.7">1</text>
<text x="53.3" y="77.2">3</text>
<text x="62.2" y="74.7">2</text>
<text x="62.2" y="77.2">4</text>
<text x="100.3" y="74.7">1</text>
<text x="100.3" y="77.2">3</text>
<text x="109.1" y="74.7">2</text>
<text x="109.1" y="77.2">4</text>
<text x="146" y="74.7">1</text>
<text x="146" y="77.2">3</text>
<text x="154.9" y="74.7">2</text>
<text x="154.9" y="77.2">4</text>
<text x="191.7" y="74.7">1</text>
<text x="191.7" y="77.2">3</text>
<text x="200.6" y="74.7">2</text>
<text x="200.6" y="77.2">4</text>
<text x="53.3" y="79.8">5</text>
<text x="53.3" y="82.3">7</text>
<text x="62.2" y="79.8">6</text>
<text x="62.2" y="82.3">8</text>
<text x="100.3" y="79.8">5</text>
<text x="100.3" y="82.3">7</text>
<text x="109.1" y="79.8">6</text>
<text x="109.1" y="82.3">8</text>
<text x="146" y="79.8">5</text>
<text x="146" y="82.3">7</text>
<text x="154.9" y="79.8">6</text>
<text x="154.9" y="82.3">8</text>
<text x="191.7" y="79.8">5</text>
<text x="191.7" y="82.3">7</text>
<text x="200.6" y="79.8">6</text>
<text x="200.6" y="82.3">8</text>
<text x="52.7" y="87.4">11</text>
<text x="52.7" y="89.9">13</text>
<text x="53.3" y="84.8">9</text>
<text x="61.6" y="84.8">10</text>
<text x="61.6" y="87.4">12</text>
<text x="61.6" y="89.9">14</text>
<text x="99.7" y="87.4">11</text>
<text x="99.7" y="89.9">13</text>
<text x="100.3" y="84.8">9</text>
<text x="108.5" y="84.8">10</text>
<text x="108.5" y="87.4">12</text>
<text x="108.5" y="89.9">14</text>
<text x="145.4" y="87.4">11</text>
<text x="145.4" y="89.9">13</text>
<text x="146" y="84.8">9</text>
<text x="154.3" y="84.8">10</text>
<text x="154.3" y="87.4">12</text>
<text x="154.3" y="89.9">14</text>
<text x="191.1" y="87.4">11</text>
<text x="191.1" y="89.9">13</text>
<text x="191.7" y="84.8">9</text>
<text x="200" y="84.8">10</text>
<text x="200" y="87.4">12</text>
<text x="200" y="89.9">14</text>
<text x="52.7" y="92.5">15</text>
<text x="61.6" y="92.5">16</text>
<text x="99.7" y="92.5">15</text>
<text x="108.5" y="92.5">16</text>
<text x="145.4" y="92.5">15</text>
<text x="154.3" y="92.5">16</text>
<text x="191.1" y="92.5">15</text>
<text x="200" y="92.5">16</text>
<text x="53.3" y="100.1">1</text>
<text x="62.2" y="100.1">2</text>
<text x="100.3" y="100.1">1</text>
<text x="109.1" y="100.1">2</text>
<text x="146" y="100.1">1</text>
<text x="154.9" y="100.1">2</text>
<text x="191.7" y="100.1">1</text>
<text x="200.6" y="100.1">2</text>
<text x="53.3" y="102.6">3</text>
<text x="53.3" y="105.2">5</text>
<text x="53.3" y="107.7">7</text>
<text x="62.2" y="102.6">4</text>
<text x="62.2" y="105.2">6</text>
<text x="62.2" y="107.7">8</text>
<text x="100.3" y="102.6">3</text>
<text x="100.3" y="105.2">5</text>
<text x="100.3" y="107.7">7</text>
<text x="109.1" y="102.6">4</text>
<text x="109.1" y="105.2">6</text>
<text x="109.1" y="107.7">8</text>
<text x="146" y="102.6">3</text>
<text x="146" y="105.2">5</text>
<text x="146" y="107.7">7</text>
<text x="154.9" y="102.6">4</text>
<text x="154.9" y="105.2">6</text>
<text x="154.9" y="107.7">8</text>
<text x="191.7" y="102.6">3</text>
<text x="191.7" y="105.2">5</text>
<text x="191.7" y="107.7">7</text>
<text x="200.6" y="102.6">4</text>
<text x="200.6" y="105.2">6</text>
<text x="200.6" y="107.7">8</text>
<text x="52.7" y="112.8">11</text>
<text x="53.3" y="110.2">9</text>
<text x="61.6" y="110.2">10</text>
<text x="61.6" y="112.8">12</text>
<text x="99.7" y="112.8">11</text>
<text x="100.3" y="110.2">9</text>
<text x="108.5" y="110.2">10</text>
<text x="108.5" y="112.8">12</text>
<text x="145.4" y="112.8">11</text>
<text x="146" y="110.2">9</text>
<text x="154.3" y="110.2">10</text>
<text x="154.3" y="112.8">12</text>
<text x="191.1" y="112.8">11</text>
<text x="191.7" y="110.2">9</text>
<text x="200" y="110.2">10</text>
<text x="200" y="112.8">12</text>
<text x="52.7" y="115.3">13</text>
<text x="52.7" y="117.9">15</text>
<text x="61.6" y="115.3">14</text>
<text x="61.6" y="117.9">16</text>
<text x="99.7" y="115.3">13</text>
<text x="99.7" y="117.9">15</text>
<text x="108.5" y="115.3">14</text>
<text x="108.5" y="117.9">16</text>
<text x="145.4" y="115.3">13</text>
<text x="145.4" y="117.9">15</text>
<text x="154.3" y="115.3">14</text>
<text x="154.3" y="117.9">16</text>
<text x="191.1" y="115.3">13</text>
<text x="191.1" y="117.9">15</text>
<text x="200" y="115.3">14</text>
<text x="200" y="117.9">16</text>
<text x="77.4" y="134.4">16</text>
<text x="78" y="136.9">8</text>
<text x="95.2" y="136.9">11</text>
<text x="77.4" y="142">15</text>
<text x="95.2" y="139.4">12</text>
<text x="95.2" y="142">13</text>
<text x="78" y="144.5">1</text>
<text x="78" y="147.1">2</text>
<text x="78" y="149.6">9</text>
<text x="95.2" y="144.5">14</text>
<text x="95.8" y="147.1">3</text>
<text x="95.8" y="149.6">4</text>
<text x="77.4" y="154.7">10</text>
<text x="78" y="152.1">7</text>
<text x="95.8" y="152.1">5</text>
<text x="95.8" y="154.7">6</text>
</g>
<g font-size="1.8" fill="#0f0f0f">
<text x="83.8" y="74.6">BR_0</text>
<text x="83.8" y="77.1">BR_1</text>
<text x="130.8" y="77.1">BR_1</text>
<text x="130.8" y="74.6">BR_0</text>
<text x="176.5" y="74.6">BR_0</text>
<text x="176.5" y="77.1">BR_1</text>
<text x="222.2" y="77.1">BR_1</text>
<text x="222.2" y="74.6">BR_0</text>
<text x="241.5" y="73.3">BR_7</text>
<text x="83.8" y="82.2">BR_3</text>
<text x="83.8" y="79.7">BR_2</text>
<text x="130.8" y="82.2">BR_3</text>
<text x="130.8" y="79.7">BR_2</text>
<text x="176.5" y="82.2">BR_3</text>
<text x="176.5" y="79.7">BR_2</text>
<text x="222.2" y="82.2">BR_3</text>
<text x="222.2" y="79.7">BR_2</text>
<text x="241.5" y="79.7">BR_6</text>
<text x="83.8" y="84.7">BR_4</text>
<text x="83.8" y="87.3">BR_5</text>
<text x="83.8" y="89.8">BR_6</text>
<text x="130.8" y="89.8">BR_6</text>
<text x="130.8" y="87.3">BR_5</text>
<text x="130.8" y="84.7">BR_4</text>
<text x="176.5" y="89.8">BR_6</text>
<text x="176.5" y="84.7">BR_4</text>
<text x="176.5" y="87.3">BR_5</text>
<text x="222.2" y="89.8">BR_6</text>
<text x="222.2" y="87.3">BR_5</text>
<text x="222.2" y="84.7">BR_4</text>
<text x="241.5" y="86">BR_5</text>
<text x="83.8" y="92.4">BR_7</text>
<text x="130.8" y="92.4">BR_7</text>
<text x="176.5" y="92.4">BR_7</text>
<text x="222.2" y="92.4">BR_7</text>
<text x="241.5" y="92.4">BR_4</text>
<text x="83.8" y="100">BR_0</text>
<text x="130.8" y="100">BR_0</text>
<text x="176.5" y="100">BR_0</text>
<text x="222.2" y="100">BR_0</text>
<text x="241.5" y="98.7">BR_3</text>
<text x="83.8" y="107.6">BR_3</text>
<text x="83.8" y="102.5">BR_1</text>
<text x="83.8" y="105.1">BR_2</text>
<text x="130.8" y="105.1">BR_2</text>
<text x="130.8" y="102.5">BR_1</text>
<text x="130.8" y="107.6">BR_3</text>
<text x="176.5" y="105.1">BR_2</text>
<text x="176.5" y="107.6">BR_3</text>
<text x="176.5" y="102.5">BR_1</text>
<text x="222.2" y="107.6">BR_3</text>
<text x="222.2" y="102.5">BR_1</text>
<text x="222.2" y="105.1">BR_2</text>
<text x="241.5" y="105.1">BR_2</text>
<text x="83.8" y="112.7">BR_5</text>
<text x="83.8" y="110.1">BR_4</text>
<text x="130.8" y="112.7">BR_5</text>
<text x="130.8" y="110.1">BR_4</text>
<text x="176.5" y="112.7">BR_5</text>
<text x="176.5" y="110.1">BR_4</text>
<text x="222.2" y="112.7">BR_5</text>
<text x="222.2" y="110.1">BR_4</text>
<text x="241.5" y="111.4">BR_1</text>
<text x="83.8" y="117.8">BR_7</text>
<text x="83.8" y="115.2">BR_6</text>
<text x="130.8" y="117.8">BR_7</text>
<text x="130.8" y="115.2">BR_6</text>
<text x="176.5" y="117.8">BR_7</text>
<text x="176.5" y="115.2">BR_6</text>
<text x="222.2" y="117.8">BR_7</text>
<text x="222.2" y="115.2">BR_6</text>
<text x="241.5" y="117.8">BR_0</text>
<text x="99.1" y="136.8">BR_3</text>
<text x="99.1" y="141.9">BR_1</text>
<text x="99.1" y="139.4">BR_2</text>
<text x="99.1" y="144.4">BR_0</text>
<text x="99.1" y="149.5">BR_5</text>
<text x="99.1" y="147">BR_4</text>
<text x="99.1" y="154.6">BR_7</text>
<text x="99.1" y="152.1">BR_6</text>
</g>
</svg>
